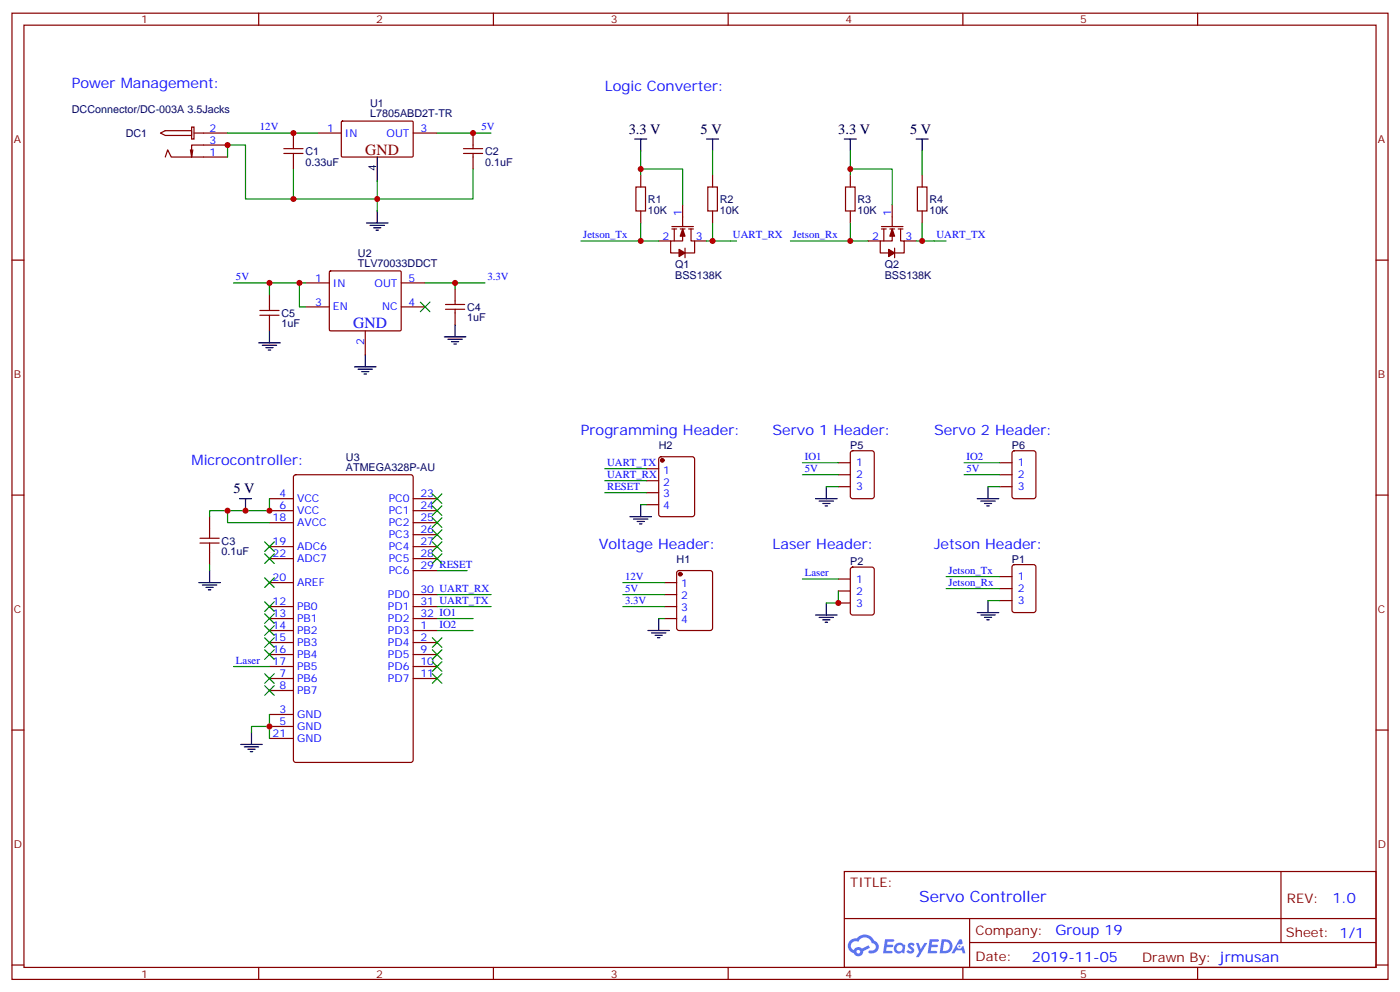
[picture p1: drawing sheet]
<svg xmlns="http://www.w3.org/2000/svg" width="412mm" height="292mm" viewBox="0 0 412 292" stroke-linecap="round" stroke-linejoin="round" font-family="sans-serif">
<g fill="none" stroke="#870000" stroke-width=".35">
<path d="M3.5 3.9h405.4v284.3h-405.4zM7.1 7.4h398.2v277.3h-398.2zM76.2 3.9v3.5M145.3 3.9v3.5M214.5 3.9v3.5M283.6 3.9v3.5M352.8 3.9v3.5M3.5 76.6h3.6M405.3 76.6h3.6M3.5 145.7h3.6M405.3 145.7h3.6M3.5 214.8h3.6"/>
<path d="M405.3 214.8h3.6M248.7 256.5h156.6v28.2h-156.6zM377.3 256.5v20.9M248.7 270.3h156.5M285.6 277.4h119.6M285.6 270.3v14.1M3.5 284h3.6M76.2 284.7v3.5M145.3 284.7v3.5M214.5 284.7v3.5M283.6 284.7v3.5M352.8 284.7v3.5"/>
<path d="M405.3 284h3.6"/>
</g>
<g fill="#5487ff">
<path d="M267.7 277.6a1.22 1.22 0 0 1 1.7 .3l-.4 .6a.47 .47 0 0 0-.3-.4 .47 .47 0 0 0-.5 .2l.1 .2a1.14 1.14 0 0 1 .8 1.8 1.14 1.14 0 0 1-1.9-.1l-.2-.1 .5-.6 .7 .4a.29 .29 0 0 0 .3-.2 .29 .29 0 0 0-.2-.3 1.04 1.04 0 0 1-.6-1.8z"/>
<path d="M260.7 276.4h2.4l.3 .2-.2 .5h-1.8l-.1 .9h1.5l.3 .4-.3 .3h-1.6l-.2 1.1 1.7 .1 .2 .3-.2 .3-2.6 .1z"/>
<path d="M273.8 276.4h2.4l.3 .2-.1 .5h-1.8l-.2 .9h1.6l.3 .4-.4 .3h-1.6l-.1 1.1 1.7 .1 .2 .3-.2 .3h-2.6z"/>
<path d="M282.6 276.4h.7l.3 1.3-.6 .3a.69 .69 0 0 0-1 .2 .69 .69 0 0 0 .4 1 .69 .69 0 0 0 .9-.6l.5-.3 .6 2.2h-.8l-.2-.8h-1.8l-.5 .8h-.8z"/>
<path d="M269.8 277.5h.8l.6 1.8 1.1-1.8h.9l-2.6 4.2h-.8l.9-1.6z"/>
<path d="M277.4 276.4l-.6 4.2h1.3a2.11 2.11 0 0 0 2.5-2.2 2.11 2.11 0 0 0-2.5-2zM278.1 277.1a1.39 1.39 0 0 1 1.7 1.5 1.39 1.39 0 0 1-1.8 1.2h-.3z"/>
<path d="M263.7 278a1.54 1.54 0 0 0-.1 2.2 1.54 1.54 0 0 0 2.2 .1l.6 .3 .3-2.3-.2-.3h-.4a1.49 1.49 0 0 0-2.4 0zM264 279a.94 .94 0 0 1 1.8 0 .94 .94 0 0 1-1.8 0z"/>
<path d="M250.4 276.8a2.18 2.18 0 0 0 1.1 3.7 1.44 1.44 0 0 0 1.6 .9 1.44 1.44 0 0 0 1.2-1.5l2-1-.5-.7-1.9 1a1.47 1.47 0 0 0-2.4 .4 1.39 1.39 0 0 1-.7-1.9 1.39 1.39 0 0 1 2-.5 2.12 2.12 0 0 1 2.2-1.3 2.12 2.12 0 0 1 1.9 1.7 1.14 1.14 0 0 1 1.1 1.4 1.14 1.14 0 0 1-1.7 .7 .43 .43 0 0 0-.5 .4 .43 .43 0 0 0 .4 .5 1.98 1.98 0 0 0 2.5-1.3 1.98 1.98 0 0 0-1.2-2.5 3.1 3.1 0 0 0-5.3-.7l-.9 .1zM252.3 280.1a.55 .55 0 0 1 1.1 0 .55 .55 0 0 1-1.1 0z"/>
<circle cx="282.6" cy="278.5" r=".26"/>
</g>
<g fill="none" stroke="#870000" stroke-width=".35">
<path d="M47.3 39.2l1.4-.7h7.7v1.4h-7.7zM56.4 37.4h.7v3.5h-.7zM57.1 39.2h9.9M86.4 39.2v4.5M93.5 39.2h7M100.6 35.8l.3-.2 20.6 .1 .2 .3v10l-.3 .2h-20.7l-.2-.3zM121.7 39.2h7.1M139.3 39.2v4.5M48.7 46.2l.7-2.1 1 2.1h16.6M56.8 44.1l-.4 2.1M67 42.7h-10.6v3.5l-.3-2.1M83.6 45.2h5.7"/>
<path d="M83.6 43.7h5.7M86.4 45.2v4.5M136.5 45.2h5.7M136.5 43.7h5.7M139.3 45.2v4.5M187.3 55h2.8v7.1h-2.8zM188.7 51.5v3.5M208.5 55h2.8v7.1h-2.8zM209.9 51.5v3.5M249.1 55h2.8v7.1h-2.8zM250.5 51.5v3.5M270.2 55h2.8v7.1h-2.8z"/>
<path d="M271.6 51.5v3.5M97.1 79.9l.3-.2 20.6 .1 .2 .3-.1 17.1-.3 .2-20.6-.1-.2-.3zM188.7 62.1v3.5M194 70.9h3.6M197.9 66.7h6.4M197.9 67.4h1.4M198.6 67.4v3.5M200.4 67.4h1.4M201.1 67.4v3.5h-3.5v3.5h2.4M201.1 60.3v6.4M201.8 73v2.8M202.8 67.4h1.5"/>
<path d="M203.6 67.4v3.5h1v3.5h-2.8M204.6 70.9h3.5M209.9 62.1v3.5M250.5 62.1v3.5M255.8 70.9h3.5M259.6 66.7h6.4M259.6 67.4h1.5M260.3 67.4v3.5M262.1 67.4h1.4M262.8 67.4v3.5h-3.5v3.5h2.5M262.8 60.3v6.4M263.5 73v2.8"/>
<path d="M264.6 67.4h1.4M265.3 67.4v3.5h1v3.5h-2.8M266.3 70.9h3.6M271.6 62.1v3.5M76.6 92.8h5.6M76.6 91.4h5.6M79.4 86.8v4.6M79.4 92.8v4.6M90 83.3h7M90 90.3h7M107.6 97.4v7M118.2 83.3h7"/>
<path d="M118.2 90.3h7M131.2 91h5.7M131.2 89.6h5.7M134.1 85v4.6M134.1 91v4.6M86.7 139.9l.4-.2h33.9l.7 .4v83.6l-.5 .6-34.1 .1-.6-.5-.1-83.5zM190.5 137.9h3.5M194.3 134.6l.4-.2h9.2l.7 .4v16.5l-.5 .7h-9.4l-.6-.4-.1-16.5zM246.9 136.2h3.6M246.9 139.7h3.6M250.7 132.9l.5-.3h5.6l.7 .5v12.9l-.4 .7-5.9 .1-.7-.5v-13zM294.6 136.2h3.5"/>
<path d="M294.6 139.7h3.5M298.3 132.9l.5-.3h5.6l.7 .5 .1 12.9-.5 .7-5.9 .1-.6-.5-.1-13zM58.9 158.4h5.7M58.9 159.8h5.7M61.7 152v6.4M61.7 159.8v6.4M79.4 146.8h7M79.4 150.3h7M79.4 153.8h7M121.7 146.8h7.1M121.7 150.3h7.1M121.7 153.8h7.1"/>
<path d="M121.7 157.3h7.1M190.5 141.5h3.5M190.5 145h3.5M190.5 148.5h3.5M246.9 143.2h3.6M294.6 143.2h3.5M79.4 160.9h7M79.4 164.4h7M79.4 171.4h7M79.4 178.5h7M121.7 160.9h7.1M121.7 164.4h7.1"/>
<path d="M121.7 178.5h7.1M121.7 167.9h7.1M121.7 175h7.1M195.8 171.4h3.5M195.8 178.5h3.5M195.8 175h3.5M199.6 168.1l.4-.2h9.2l.6 .4 .1 16.5-.5 .7h-9.4l-.6-.4-.1-16.5zM246.9 170.4h3.6M246.9 173.9h3.6M246.9 177.4h3.6M250.7 167.1l.5-.2h5.6l.7 .4v13l-.4 .6-5.9 .1-.7-.5v-12.9zM294.6 169.7h3.5"/>
<path d="M294.6 173.2h3.5M294.6 176.7h3.5M298.3 166.4l.5-.2h5.6l.7 .4 .1 13-.5 .6-5.9 .1-.6-.5-.1-12.9zM79.4 182h7M79.4 185.6h7M79.4 189.1h7M79.4 192.6h7M79.4 196.1h7M79.4 199.7h7M121.7 182h7.1M121.7 185.6h7.1M121.7 189.1h7.1"/>
<path d="M121.7 192.6h7.1M121.7 196.1h7.1M121.7 199.7h7.1M195.8 182h3.5M79.4 203.2h7M79.4 210.3h7M79.4 213.8h7M79.4 217.3h7"/>
</g>
<g fill="#870000" stroke="#870000" stroke-width=".35">
<path d="M262.8 67.4l.7 2.1h-1.4z"/>
<path d="M261.8 73.4l1.7 1-1.7 1.1z"/>
<path d="M201.1 67.4l.7 2.1h-1.4z"/>
<path d="M200 73.4l1.8 1-1.8 1.1z"/>
<circle cx="195.1" cy="135.5" r=".53"/>
<circle cx="200.4" cy="169" r=".53"/>
</g>
<g fill="none" stroke="#000" stroke-width=".35">
<path d="M111.1 46.2v7.1M187 40.9h3.5M188.7 40.9v3.5M208.1 40.9h3.6M209.9 40.9v3.5M248.7 40.9h3.5M250.5 40.9v3.5M269.9 40.9h3.5M271.6 40.9v3.5M107.9 65.6h6.4M109 66.3h4.2M110.1 67h2.1"/>
<path d="M110.8 67.7h.7M111.1 62.1v3.5M79.4 97.4v3.5M130.9 99.1h6.3M131.9 99.8h4.3M134.1 95.6v3.5M76.2 100.9h6.3M77.3 101.6h4.2M78.3 102.3h2.1M79 103h.7M104.4 107.9h6.4M105.5 108.7h4.2"/>
<path d="M106.5 109.4h2.2M107.2 110.1h.7M107.6 104.4v3.5M133 100.5h2.1M133.7 101.2h.7M70.6 146.8h3.5M72.3 146.8v3.5M185.6 152h6.3M186.6 152.8h4.3M187.7 153.5h2.1M188.4 154.2h.7M188.7 148.5v3.5"/>
<path d="M240.2 146.8h6.4M241.3 147.5h4.2M242.4 148.2h2.1M243.1 148.9h.7M243.4 143.2v3.6M287.9 146.8h6.3M288.9 147.5h4.3M290 148.2h2.1M290.7 148.9h.7M291 143.2v3.6M58.6 171.4h6.3M59.6 172.2h4.3"/>
<path d="M60.7 172.9h2.1M61.4 173.6h.7M61.7 167.9v3.5M243.4 177.5v3.5M291 176.7v3.6M190.9 185.5h6.3M191.9 186.2h4.2M193 187h2.1M193.7 187.7h.7M194 182v3.5M240.2 181h6.4M241.3 181.7h4.2"/>
<path d="M242.4 182.4h2.1M243.1 183.1h.7M287.9 180.3h6.3M288.9 181h4.3M290 181.7h2.1M290.7 182.4h.7M70.9 219.1h6.4M72 219.8h4.2M74.1 215.5v3.6M73 220.5h2.1M73.7 221.2h.7"/>
</g>
<g fill="none" stroke="#008700" stroke-width=".35">
<path d="M67 39.2h26.5M128.8 39.2h15.8M67 46.2v-3.5h5.3v15.9h14.1M86.4 49.7v8.9h52.9v-8.9M111.1 53.3v8.8M188.7 51.5v-1.8h12.4v10.6M188.7 44.4v5.3M209.9 44.4v7.1M250.5 51.5v-1.8h12.3v10.6M250.5 44.4v5.3M271.6 44.4v7.1M171.1 70.9h22.9"/>
<path d="M188.7 65.6v5.3M208.1 70.9h8.9M209.9 65.6v5.3M232.8 70.9h23M250.5 65.6v5.3M269.9 70.9h8.8M271.6 65.6v5.3M68.8 83.3h10.6M88.2 83.3v7h1.8M90 83.3h-10.6v3.5M125.2 83.3h17.7M134.1 83.3v1.7"/>
<path d="M178.2 137.9h12.3M236.4 136.2h10.5M236.4 139.7h10.5M284 136.2h10.6M284 139.7h10.6M67 150.3v3.5h12.4M79.4 146.8v3.5h-17.7v1.7M178.2 141.5h12.3M178.2 145h12.3M188.7 148.5h1.8M243.4 143.2h3.5M291 143.2h3.6"/>
<path d="M61.7 166.2v1.7M128.8 178.5h15.8M128.8 175h15.8M128.8 167.9h8.8M183.4 178.5h12.4M183.4 175h12.4M183.4 171.4h12.4M236.4 170.4h10.5M246.9 173.9v3.5h-3.5M278.7 173.2h15.9M278.7 169.7h15.9M291 176.7h3.6"/>
<path d="M68.8 196.1h10.6M128.8 182h10.5M128.8 185.6h10.5M194 182h1.8M79.4 213.8h-5.3v1.7M79.4 210.3v7"/>
</g>
<g fill="#c00">
<circle cx="88.2" cy="83.3" r=".88"/>
<circle cx="134.1" cy="83.3" r=".88"/>
<circle cx="139.3" cy="39.2" r=".88"/>
<circle cx="111.1" cy="58.6" r=".88"/>
<circle cx="86.4" cy="39.2" r=".88"/>
<circle cx="209.9" cy="70.9" r=".88"/>
<circle cx="188.7" cy="70.9" r=".88"/>
<circle cx="188.7" cy="49.7" r=".88"/>
<circle cx="250.5" cy="49.7" r=".88"/>
<circle cx="250.5" cy="70.9" r=".88"/>
<circle cx="72.3" cy="150.3" r=".88"/>
<circle cx="67" cy="150.3" r=".88"/>
<circle cx="79.4" cy="150.3" r=".88"/>
<circle cx="79.4" cy="213.8" r=".88"/>
<circle cx="271.6" cy="70.9" r=".88"/>
<circle cx="86.4" cy="58.6" r=".88"/>
<circle cx="67" cy="42.7" r=".88"/>
<circle cx="79.4" cy="83.3" r=".88"/>
<circle cx="246.9" cy="177.4" r=".88"/>
</g>
<g fill="#c00" stroke="#008700" stroke-width=".35">
<path d="M127.4 145.3l2.8 2.9zM130.2 145.3l-2.8 2.9z"/>
<path d="M127.4 148.9l2.8 2.8zM130.2 148.9l-2.8 2.8z"/>
<path d="M127.4 152.4l2.8 2.8zM130.2 152.4l-2.8 2.8z"/>
<path d="M127.4 155.9l2.8 2.9zM130.2 155.9l-2.8 2.9z"/>
<path d="M127.4 194.7l2.8 2.9zM130.2 194.7l-2.8 2.9z"/>
<path d="M127.4 198.3l2.8 2.8zM130.2 198.3l-2.8 2.8z"/>
<path d="M78 201.8l2.8 2.8zM80.8 201.8l-2.8 2.8z"/>
<path d="M78 198.3l2.8 2.8zM80.8 198.3l-2.8 2.8z"/>
<path d="M78 180.6l2.8 2.8zM80.8 180.6l-2.8 2.8z"/>
<path d="M78 177.1l2.8 2.8zM80.8 177.1l-2.8 2.8z"/>
<path d="M78 170l2.8 2.9zM80.8 170l-2.8 2.9z"/>
<path d="M78 163l2.8 2.8zM80.8 163l-2.8 2.8z"/>
<path d="M78 159.5l2.8 2.8zM80.8 159.5l-2.8 2.8z"/>
<path d="M78 184.1l2.8 2.9zM80.8 184.1l-2.8 2.9z"/>
<path d="M78 187.7l2.8 2.8zM80.8 187.7l-2.8 2.8z"/>
<path d="M78 191.2l2.8 2.8zM80.8 191.2l-2.8 2.8z"/>
<path d="M127.4 187.7l2.8 2.8zM130.2 187.7l-2.8 2.8z"/>
<path d="M127.4 191.2l2.8 2.8zM130.2 191.2l-2.8 2.8z"/>
<path d="M127.4 159.5l2.8 2.8zM130.2 159.5l-2.8 2.8z"/>
<path d="M127.4 163l2.8 2.8zM130.2 163l-2.8 2.8z"/>
<path d="M123.8 88.9l2.8 2.8zM126.6 88.9l-2.8 2.8z"/>
</g>
<text font-size="4.6" fill="#800" x="107.6" y="45.5">GND</text>
<g font-size="4.6" fill="#00f">
<text x="104.1" y="96.7">GND</text>
<text x="270.8" y="265.5">Servo Controller</text>
</g>
<g font-size="4.2" fill="#00f">
<text x="21.2" y="25.8">Power Management:</text>
<text x="178.2" y="26.8">Logic Converter:</text>
<text x="171.1" y="128.1">Programming Header:</text>
<text x="227.5" y="128.1">Servo 1 Header:</text>
<text x="275.2" y="128.1">Servo 2 Header:</text>
<text x="56.4" y="136.9">Microcontroller:</text>
<text x="176.4" y="161.6">Voltage Header:</text>
<text x="227.5" y="161.6">Laser Header:</text>
<text x="275.2" y="161.6">Jetson Header:</text>
<text x="392.5" y="265.7">1.0</text>
<text x="310.9" y="275.3">Group 19</text>
<text x="304" y="283.1">2019-11-05</text>
</g>
<g font-size="4.2">
<text x="185.2" y="39.4">3.3 V</text>
<text x="206.4" y="39.4">5 V</text>
<text x="246.9" y="39.4">3.3 V</text>
<text x="268.1" y="39.4">5 V</text>
<text x="68.8" y="145.2">5 V</text>
</g>
<g font-size="3.9" fill="#800">
<text x="250.5" y="261.1">TITLE:</text>
<text x="379.1" y="265.7">REV:</text>
<text x="287.4" y="275.3">Company:</text>
<text x="378.7" y="275.9">Sheet: 1/1</text>
<text x="287.4" y="282.9">Date:</text>
<text x="336.4" y="283">Drawn By: jrmusan</text>
</g>
<g font-size="3.2" fill="#800">
<text x="41.6" y="6.9">1</text>
<text x="110.8" y="6.9">2</text>
<text x="179.9" y="6.9">3</text>
<text x="249.1" y="6.9">4</text>
<text x="318.2" y="6.9">5</text>
<text x="4.1" y="42">A</text>
<text x="405.9" y="42">A</text>
<text x="4.1" y="111.1">B</text>
<text x="405.9" y="111.1">B</text>
<text x="4.1" y="180.3">C</text>
<text x="405.9" y="180.3">C</text>
<text x="4.1" y="249.4">D</text>
<text x="405.9" y="249.4">D</text>
<text x="41.6" y="287.7">1</text>
<text x="110.8" y="287.7">2</text>
<text x="179.9" y="287.7">3</text>
<text x="249.1" y="287.7">4</text>
<text x="318.2" y="287.7">5</text>
</g>
<g font-size="3.2" fill="#000080">
<text x="21.2" y="33.3">DCConnector/DC-003A 3.5Jacks</text>
<text x="109" y="34.6">L7805ABD2T-TR</text>
<text x="109" y="31.4">U1</text>
<text x="37" y="40.4">DC1</text>
<text x="90" y="45.7">C1</text>
<text x="142.9" y="45.7">C2</text>
<text x="90" y="48.7">0.33uF</text>
<text x="142.9" y="48.7">0.1uF</text>
<text x="190.9" y="59.8">R1</text>
<text x="212" y="59.8">R2</text>
<text x="252.6" y="59.8">R3</text>
<text x="273.8" y="59.8">R4</text>
<text x="190.9" y="62.8">10K</text>
<text x="212" y="62.8">10K</text>
<text x="252.6" y="62.8">10K</text>
<text x="273.8" y="62.8">10K</text>
<text x="105.4" y="75.6">U2</text>
<text x="105.4" y="78.7">TLV70033DDCT</text>
<text x="198.9" y="82">BSS138K</text>
<text x="198.9" y="78.8">Q1</text>
<text x="260.6" y="82">BSS138K</text>
<text x="260.6" y="78.8">Q2</text>
<text x="82.9" y="93.3">C5</text>
<text x="137.6" y="94.6">1uF</text>
<text x="137.6" y="91.5">C4</text>
<text x="82.9" y="96.4">1uF</text>
<text x="101.9" y="135.6">U3</text>
<text x="194" y="132.1">H2</text>
<text x="250.5" y="132.1">P5</text>
<text x="298.1" y="132.1">P6</text>
<text x="101.9" y="138.6">ATMEGA328P-AU</text>
<text x="65.3" y="160.3">C3</text>
<text x="65.3" y="163.4">0.1uF</text>
<text x="199.3" y="165.6">H1</text>
<text x="250.5" y="166.4">P2</text>
<text x="298.1" y="165.7">P1</text>
</g>
<g font-size="3.2" fill="#00f">
<text x="61.7" y="38.8">2</text>
<text x="76.6" y="38.3">12V</text>
<text x="96.4" y="38.8">1</text>
<text x="101.6" y="40.2">IN</text>
<text x="113.9" y="40.2">OUT</text>
<text x="123.8" y="38.8">3</text>
<text x="141.8" y="38.3">5V</text>
<text x="61.7" y="45.9">1</text>
<text x="61.7" y="42.3">3</text>
<text x="200.7" y="63.5" transform="rotate(-90 200.7 63.5)">1</text>
<text x="262.5" y="63.5" transform="rotate(-90 262.5 63.5)">1</text>
<text x="171.8" y="70">Jetson_Tx</text>
<text x="195.2" y="70.6">2</text>
<text x="205" y="70.6">3</text>
<text x="215.9" y="70">UART_RX</text>
<text x="233.6" y="70">Jetson_Rx</text>
<text x="256.9" y="70.6">2</text>
<text x="266.7" y="70.6">3</text>
<text x="275.9" y="70">UART_TX</text>
<text x="69.5" y="82.4">5V</text>
<text x="92.9" y="82.9">1</text>
<text x="120.3" y="82.9">5</text>
<text x="143.6" y="82.4">3.3V</text>
<text x="92.9" y="90">3</text>
<text x="98.1" y="84.3">IN</text>
<text x="110.3" y="84.3">OUT</text>
<text x="120.3" y="90">4</text>
<text x="98.1" y="91.4">EN</text>
<text x="112.5" y="91.4">NC</text>
<text x="107.2" y="101.5" transform="rotate(-90 107.2 101.5)">2</text>
<text x="178.9" y="137.1">UART_TX</text>
<text x="237.1" y="135.3">IO1</text>
<text x="252.2" y="137.2">1</text>
<text x="284.7" y="135.3">IO2</text>
<text x="299.9" y="137.2">1</text>
<text x="178.9" y="140.6">UART_RX</text>
<text x="195.3" y="139.3">1</text>
<text x="195.3" y="142.9">2</text>
<text x="237.1" y="138.8">5V</text>
<text x="252.2" y="140.8">2</text>
<text x="284.7" y="138.8">5V</text>
<text x="299.9" y="140.8">2</text>
<text x="82.3" y="146.4">4</text>
<text x="82.3" y="149.9">6</text>
<text x="87.5" y="147.8">VCC</text>
<text x="114.5" y="147.8">PC0</text>
<text x="123.8" y="146.4">23</text>
<text x="123.8" y="149.9">24</text>
<text x="178.9" y="144.1">RESET</text>
<text x="195.3" y="146.4">3</text>
<text x="195.3" y="149.9">4</text>
<text x="252.2" y="144.3">3</text>
<text x="299.9" y="144.3">3</text>
<text x="80.3" y="153.5">18</text>
<text x="87.5" y="151.3">VCC</text>
<text x="87.5" y="154.9">AVCC</text>
<text x="114.5" y="151.3">PC1</text>
<text x="114.5" y="154.9">PC2</text>
<text x="123.8" y="153.5">25</text>
<text x="80.3" y="160.5">19</text>
<text x="87.5" y="161.9">ADC6</text>
<text x="114.5" y="158.4">PC3</text>
<text x="114.5" y="161.9">PC4</text>
<text x="123.8" y="157">26</text>
<text x="123.8" y="160.5">27</text>
<text x="80.3" y="164">22</text>
<text x="87.5" y="165.5">ADC7</text>
<text x="114.5" y="165.5">PC5</text>
<text x="123.8" y="164">28</text>
<text x="123.8" y="167.6">29 RESET</text>
<text x="80.3" y="171.1">20</text>
<text x="87.5" y="172.5">AREF</text>
<text x="114.5" y="169">PC6</text>
<text x="184.1" y="170.6">12V</text>
<text x="200.6" y="172.8">1</text>
<text x="237.1" y="169.5">Laser</text>
<text x="252.2" y="171.5">1</text>
<text x="279.4" y="172.3">Jetson_Rx</text>
<text x="279.4" y="168.8">Jetson_Tx</text>
<text x="299.9" y="170.7">1</text>
<text x="80.3" y="178.2">12</text>
<text x="87.5" y="179.6">PB0</text>
<text x="114.3" y="176">PD0</text>
<text x="114.3" y="179.6">PD1</text>
<text x="123.8" y="174.6">30 UART_RX</text>
<text x="123.8" y="178.2">31 UART_TX</text>
<text x="184.1" y="177.6">3.3V</text>
<text x="184.1" y="174.1">5V</text>
<text x="200.6" y="176.4">2</text>
<text x="200.6" y="179.9">3</text>
<text x="252.2" y="175">2</text>
<text x="252.2" y="178.5">3</text>
<text x="299.9" y="174.3">2</text>
<text x="299.9" y="177.8">3</text>
<text x="80.3" y="181.7">13</text>
<text x="80.3" y="185.2">14</text>
<text x="87.5" y="183.1">PB1</text>
<text x="114.3" y="183.1">PD2</text>
<text x="123.8" y="181.7">32 IO1</text>
<text x="123.8" y="185.2">1</text>
<text x="129.5" y="184.7">IO2</text>
<text x="200.6" y="183.4">4</text>
<text x="80.3" y="188.7">15</text>
<text x="87.5" y="186.6">PB2</text>
<text x="87.5" y="190.1">PB3</text>
<text x="114.3" y="186.6">PD3</text>
<text x="114.3" y="190.1">PD4</text>
<text x="123.8" y="188.7">2</text>
<text x="69.5" y="195.3">Laser</text>
<text x="80.3" y="192.3">16</text>
<text x="80.3" y="195.8">17</text>
<text x="87.5" y="193.7">PB4</text>
<text x="87.5" y="197.2">PB5</text>
<text x="114.3" y="193.7">PD5</text>
<text x="114.3" y="197.2">PD6</text>
<text x="123.8" y="192.3">9</text>
<text x="123.8" y="195.8">10</text>
<text x="82.3" y="199.3">7</text>
<text x="82.3" y="202.8">8</text>
<text x="87.5" y="200.7">PB6</text>
<text x="114.3" y="200.7">PD7</text>
<text x="123.8" y="199.3">11</text>
<text x="82.3" y="209.9">3</text>
<text x="87.5" y="204.3">PB7</text>
<text x="82.3" y="213.4">5</text>
<text x="87.5" y="211.3">GND</text>
<text x="87.5" y="214.8">GND</text>
<text x="80.3" y="217">21</text>
<text x="87.5" y="218.4">GND</text>
</g>
<text font-size="3.2" x="110.8" y="50.3" transform="rotate(-90 110.8 50.3)">4</text>
</svg>
